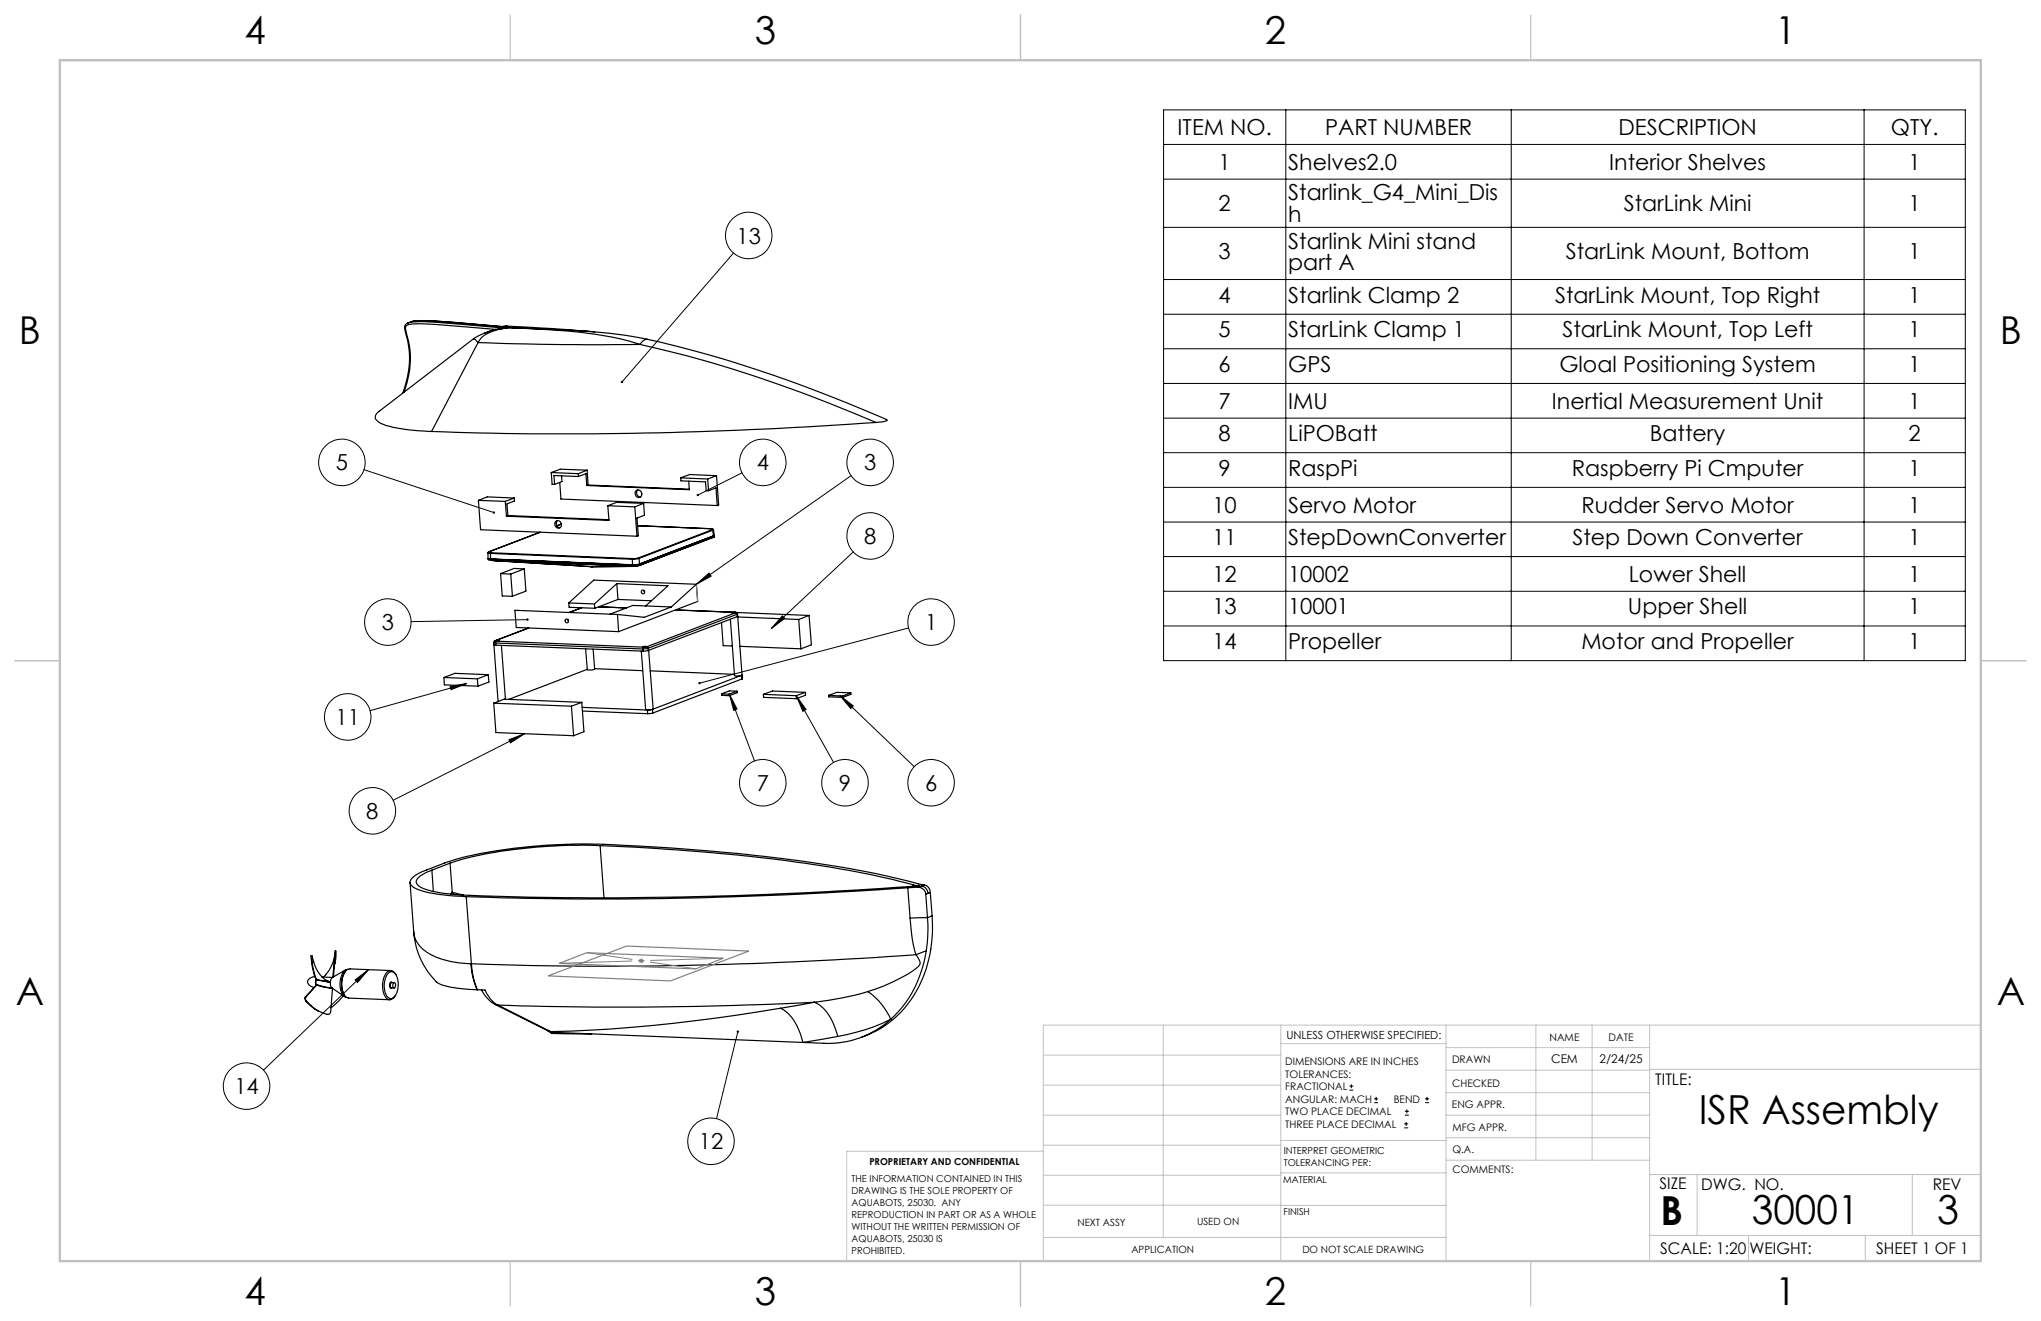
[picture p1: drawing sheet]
<svg xmlns="http://www.w3.org/2000/svg" width="432mm" height="279mm" viewBox="0 0 432 279" stroke-linecap="round" stroke-linejoin="round" font-family="sans-serif">
<g fill="none" stroke="#000" stroke-width=".25">
<path d="M86.3 68.3a1.14 1.14 0 0 0-.6 1.7 18.9 18.9 0 0 1-.5 13.1M86.3 68.3l1.3-.2a64.9 64.9 0 0 1 9.8 .5l9.7 .8M86.9 68.1l1.3-.3h2.5l17 1.4M86.9 68.1l-.6 .2M87.2 68l-.3 .1M87.2 68a21.3 21.3 0 0 1 6.5 0l14 1.2M100.2 71.6l-20 15.4a1.26 1.26 0 0 0-.8 1.2 1.26 1.26 0 0 0 .9 1.2 24.1 24.1 0 0 0 9.3 1.8l1.7 .1M100.2 71.7l.3 .1 .6 .7M101.1 72.5l18 .4 16.3-.1M101.1 72.5l-9.8 18.8M102.6 70.4l-2.4 1.2M102.6 70.4h.1"/>
<path d="M104.8 69.7l-2.2 .7M104.8 69.7l-6.2-.6a85.6 85.6 0 0 0-11.1-.6l-.9 .1a.85 .85 0 0 0-.7 .4 .85 .85 0 0 0 0 .9 19.2 19.2 0 0 1-.4 13M106.4 69.5l-3.8 .9M106.4 69.5l-1.6 .2M106.7 69.5a7.7 7.7 0 0 0-5.2 2.4l-.4 .6M107.1 69l9.1 .5 9.6 .7M107.1 69l-.8 .1h.8M107.1 69h.1M107.1 69l.3 .1M107.1 69.4l-.7 .1M107.3 69.4l3.4 .1M107.3 69.4h-.2"/>
<path d="M107.5 69.3l3.2 .2M107.5 69.3l-.2 .1M107.7 69.2l-.2 .1M110.7 69.5a132.9 132.9 0 0 1 20.6 2.2l4.1 1.1M110.7 69.5l15.1 .7M125.8 70.2a80.1 80.1 0 0 1 11.3 1.6M135.4 72.8a279.4 279.4 0 0 1 49.9 16.6M137.1 71.8a271.7 271.7 0 0 1 50.6 17.1l-1 .3-1.4 .2M137.1 71.8a1.68 1.68 0 0 0-1.7 1M116.6 99.9l5.7 .3M116.6 99.9l.2 2.5h.5M124.2 99.4l-5.7-.2-1.9 .7"/>
<path d="M124.2 99.4l-1.9 .8M124.2 99.4l.2 3.2M185.3 89.4a895.2 895.2 0 0 1-94 1.9M101.2 105.8l.5 6.2 33.1 1.4M101.2 105.8l5.7 .2M103.2 116.9l.1 1.2 .5 .1M103.2 116.9l.6 .2M103.3 118.1l.5 .2M103.3 118.1v.3l.5 .1M103.4 118.2h.5M103.4 116.7l-.1 .2M103.4 116.7v.1l.4 .1"/>
<path d="M103.8 117.1v1.1M103.8 117.1l30 1.2M103.8 116.9v.2M103.8 118.3l30.1 1.2M103.8 116.9l30 1.2M103.8 118.2l30 1.3M103.8 118.3v.2M103.8 118.5h.3M104 118.5l21.2 1.4M104.1 118.5l28.9 1.2M104.1 118.5h.1M104.1 118.5l21.1 1.4"/>
<path d="M106.9 106l.2 3.2M107.5 109l-.4 .2M107.5 109l21.3 .9M108.8 105.3l-5.7-.2-1.9 .7M108.8 105.3l-1.9 .7M108.8 105.3v.7l-1.6 .6 .3 2.4M114.3 112.6l-10.9 4.1M117.5 110.3a.76 .76 0 0 1 1.2 .4 .76 .76 0 0 1-.8 1 .93 .93 0 0 1-.4-1.4zM117.8 111.2l1-.4-1 .4M117.9 110.1a.91 .91 0 0 0-.2 .9 .91 .91 0 0 0 .8 .6M118.4 102.1l.3 3.5 33 1.3M118.8 100.6l.1 1.2-1.6 .6"/>
<path d="M122.3 100.2l.1 .6M122.4 100.8l1.6-.6 .1 2.5M122.4 100.8l-5.2-.2 .1 1.8M124.4 102.6l-.3 .1M124.4 102.6l21.4 .9M125.2 119.9h.1M128.6 107l5.7 .2M128.6 107l.2 3.1-21.7-.9M133 119.7h.8M133 119.7h.1M133 119.7l.6 .1M133 119.7l.8 .1"/>
<path d="M133.6 119.8l-8.4 .1M133.8 118.3v1.2M133.8 118.1v.2M133.8 119.7h.5M133.8 119.7v.1M133.9 119.5h.1M134.3 107.2l.5 6.2M134.3 119.7v.1M134.3 119.8h-.7M134.5 103.8a.76 .76 0 0 1 1.2 .4 .76 .76 0 0 1-.8 1 .93 .93 0 0 1-.4-1.4zM134.7 119.7l-9.5 .2M134.7 119.7h.1"/>
<path d="M134.7 119.7l-.4 .1M134.7 119.7h-.4M134.9 111.2l15.5 .6M134.9 103.6a.88 .88 0 0 0-.2 1 .88 .88 0 0 0 .8 .5M135.1 118l-1.3 .1M135.1 118l.1 .1M135.2 118.1l-1.4 .2M135.2 119.3h.1M135.2 118.1l.1 1.2M135.2 119.3l-1.3 .2M135.3 119.3l-1.5 .2M135.3 119.3l-1.5 .2v.2"/>
<path d="M135.3 119.6l-.6 .1M135.3 119.6h.1M135.3 119.3v.3M135.5 119.6h-.2M135.5 119.5l-.2 .1M135.5 119.5v.1M136.2 106.5l.1 2.5-1.5 .6 .2 3.7-.2 .1M136.2 106.5l-1.9 .7M136.2 106.5l-5.7-.2-1.9 .7M144 101.1l.1 .6 5.2 .2 .1 1.9h.5M144 101.1l5.7 .2M145.7 101.8l.1 1.8-21.7-.9"/>
<path d="M149.7 101.3l.2 2.5M149.9 103.8l1.6-.6 .2 3.7M150.4 111.8l.4 .1-.1 .1M150.4 111.8h.1M150.4 111.8l.5 .2M150.7 112l.1 .1M150.7 112l-15.6 6M150.8 113.7l-15.3 5.8M150.8 113.7h.1M150.8 112.1l.2-.1 .1 1.2-.1 .1M150.8 112.1l-15.6 6M150.8 112.1l.2 1.2"/>
<path d="M150.8 113.4h.1M150.8 113.4l-15.6 5.9M150.9 113.7h.1M150.9 113.7h-.1M151 113.6l-.2 .1M151 113.3l-.2 .1M151 113.6l-.1 .1M151 113.4l-15.7 5.9M151 113.3l-15.7 6M151 113.4v.2M151.1 113.2l-.1 .2M151.1 113.3l-.1 .3"/>
<path d="M151.6 100.6l-1.9 .7M151.6 100.6l.4 6.2-.3 .1M151.6 100.6l-5.7-.2-1.9 .7M104.5 135.9l.3 .1M104.5 135.9l.9 12.5M104.5 136.3l.4 .2M104.7 135.5l-.2 .4M104.8 135.5v.1h.2M104.8 135.5h.8zM104.8 135.5h-.1M104.8 136l31.2 1.3M104.8 136l.1 .5"/>
<path d="M104.9 136.5l31.1 1.2M105 135.6l-.2 .4M105 135.6l31.1 1.3M105.3 135.6h-.3M105.6 135.5l-.8 .1M105.9 121.3l2.2 .1M105.9 121.3l.4 4.7 2.1 .1M106.1 136.5l.8 11.4M108.1 121.4l.3 4.7M110.9 120.3l-2.1-.1-2.9 1.1M110.9 120.3l-2.8 1.1M110.9 120.3l.4 4.7-2.9 1.1"/>
<path d="M111.8 132.8l-7.1 2.7M111.9 132.8l-7.1 2.7M120.2 131.1l.1 .3M120.3 127.5l5.5 .2M120.3 127.5l.1 .9 5.4 .3M120.4 129.5l2.6-.9-2.5 .9M123.9 137.2l.3 4.4 .3 .1 1.3-.2-.3-4.2M125.8 127.7v1M126.6 128.3l5.9 .3M130.5 123.4l10.8 .5-4.7 4.3M130.5 123.4l-4.7 4.3M130.5 123.4l.2 3.4"/>
<path d="M130.6 130l.3 3.6M130.6 130l-21.7-.9 .3 3.6 21.7 .9M130.7 126.8l-4.9 1.9M130.7 126.8l7.1 .3M135.7 137.7l.9 12.4 .4 .1M136 136.8l.7-.1a.41 .41 0 0 1-.6 .1zM136 137.3v.4M136.1 136.9l-.1 .4M136.1 136.8h.1M136.2 125l.2 .2M136.2 124.9v.1M136.8 136.8l-.7 .1"/>
<path d="M136.8 136.8l.3 .3M137.1 137.1l-1.1 .2M137.1 137.1v.5M137.1 137.6l-1.1 .1M137.2 137.5l1 12.4-1.2 .3M142 128.4l-5.7 2.2-5.7-.6M142 128.4l-8.1-.3-4.8 1.8M142.9 129l12.6 .5M147.3 123.6l-5.3 4.8M147.3 123.6l.3 3.6-16.7 6.4M147.3 123.6l-21.7-.9-5.3 4.8M152.6 131.7l.4 4.9h1.9"/>
<path d="M154.5 131l.9 11.9 .7 .1 .9-.2M154.8 129.6h.8zM155.4 129.6h.1M155.4 129.5l.2 .1M155.4 129.5v.1M155.5 129.5l.4 .1 .1 .3M155.5 129.5l.1 .1M155.6 129.6l.3 .3M155.6 129.6l-18.8 7.2M155.7 129.5l15.5 .7M155.9 129.9l-18.8 7.2M155.9 129.9l.1 .5"/>
<path d="M156 130.4l-18.9 7.2M156 129.9h-.1M156 129.9l1 12.9M156.1 130.3l-.1 .1M156.1 130.5l12.9 .5M156.5 136.7l12.9 .5M169 131l.4 6.2M171.2 130.2l-2.2 .8M171.2 130.2l.5 6.2-2.3 .8M93.9 143.3l.1 1.6 7.1 .2M93.9 143.3l7.1 .3M101 143.6l.1 1.5"/>
<path d="M103.3 142.7l-2.3 .9M103.3 142.7l.1 1.6-2.3 .8M103.3 142.7l-7.1-.3-2.3 .9M104.5 148.7l.4 6.2 16.5 .7M104.5 148.7l16.4 .7M120.9 149.4l.5 6.2M123.1 148.6l.4 6.2-2.1 .8M123.1 148.6l-2.2 .8M123.1 148.6l-16.5-.7-2.1 .8M123.2 149.6l13.8 .6M123.2 150.4l13.8 .6M124.2 141.6l-16.6 6.3"/>
<path d="M125.8 141.4l10.2 .5M137 150.2h.1M137 150.2v.8M137.1 150.2h.1M137.5 141.9l17.9 .7M138 150l-1 .2M138 150l.1 .8M138.1 150.8l-1.1 .2M152.6 146.8l.1 .3h1.6M152.6 146.8h1.7M154.3 146.8v.3M155.9 146.2l-1.6-.1-1.7 .7"/>
<path d="M155.9 146.2l-1.6 .6M155.9 146.2l.1 .3-1.7 .6M156.9 142.8l-18.9 7.2M156.9 142.8l.1 .8M157 143.6l-18.9 7.2M157 142.8h-.1M157 142.8v.8M161.5 146.9l7 .2M161.5 146.9v.6l7 .3M168.5 147.1v.7M170.4 146.4l-7-.2-1.9 .7M170.4 146.4l-1.9 .7"/>
<path d="M170.4 146.4v.6l-1.9 .8M175.3 147.1l3 .1M175.3 147.1v.3l3 .1M178.3 147.2v.3M180 146.5l-2.9-.1-1.8 .7M180 146.5l-1.7 .7M180 146.5v.4l-1.7 .6M127 178.9a366.5 366.5 0 0 1 57.3 6.1l8.8 2.1M127 178.9a105.5 105.5 0 0 0-30.1 3.1l-1.7 .6M127 178.9l.8 11M86.7 186.7l.8 10.4M87.5 197.1a16.6 16.6 0 0 0 4.9 10.6"/>
<path d="M87.5 197.1a6 6 0 0 0 3.7 4.8 19.6 19.6 0 0 0 8.4 1.9M91.4 184a6 6 0 0 0-3.3 2.2 1.7 1.7 0 0 0 1.6 1.8l1.8 .5 2.4 .4a414.5 414.5 0 0 0 36.5 1 1020.9 1020.9 0 0 0 64.2-2.5l-1.5-.3M91.4 184l.3 4.6M95.2 182.6l-3.8 1.4M95.2 182.6l.5 6.1M95.7 188.7l2.4 .6M95.7 188.7l.4 .5M95.7 188.7l-.3 .4M98.6 189.7l1.1 14.1M192.1 187.8a895.6 895.6 0 0 1-93.5 1.9M192.1 187.8l.4 6.4M192.5 194.2l.5 4.4 .8 3.3"/>
<path d="M193.1 187.1l.1 .4M194.3 187.7l-2.2 .1M194.3 187.7a1.52 1.52 0 0 1 1.6 1.4M194.9 187.4a1.56 1.56 0 0 1 1.5 1.5M195.6 187.2l-.5-.1a240.9 240.9 0 0 0-42-6.8 354.1 354.1 0 0 0-32.1-1.8 101.3 101.3 0 0 0-25.8 3.6l-5 1.9a5.2 5.2 0 0 0-3.5 2.4 1.79 1.79 0 0 0 1.5 1.7 34.5 34.5 0 0 0 10.4 1.6M195.6 187.2a1.57 1.57 0 0 1 1.2 1.6M195.6 187.2l-1.3 .5M195.9 189.1l.3 5M196.2 194.1l-3.7 .1M196.2 194.1a31.8 31.8 0 0 1-.2 7M196.4 188.9l-.5 .2M196.8 188.8l-.4 .1"/>
<path d="M196.8 188.8l.4 4.9M197.2 193.7a25.9 25.9 0 0 1-8.5 22.1 20.5 20.5 0 0 1-6.5 3.6M197.2 193.7l-1 .4M64.6 210.9l-.1 .4 .3 .5M64.6 210.9h.1M64.7 210.9l-.1 .4 .3 .5M64.8 211.8l1.7 1.6 1 .5M64.8 211.8h.1M65.8 202.2l.2 1.7 .6 2.6M65.8 202.2h.1M65.9 202.2l.1-.1 .5 1.7a6.1 6.1 0 0 0 3 3.8M65.9 202.2l.2 1.7 .6 2.6"/>
<path d="M66 202.1l-.2 .1M66.6 206.5l.5 .8M66.6 206.5h.1M66.6 206.6a1.4 1.4 0 0 0-1.5 1.2 1.78 1.78 0 0 0 1.3 1M66.7 206.5l.5 .8h-.1M66.9 207l-.2 .6 .2 .8M66.9 207.1v1.3M66.9 208.3h.3M66.9 208.3l-2.3 2.6M67 208.4l1.7 .4 1.6 .3-.3 4.9-.3 .5a5.7 5.7 0 0 1-4.3-2.1l-.5-.6M67 208.4l-2.3 2.5M67.1 207.3l2.7 .5"/>
<path d="M67.2 208.3l-.2 .1M67.2 208.3l3.1 .7M68.1 206.7h2.2M69 207.3l.9 .4M69.1 214.6h.2M69.5 207.6l.3 .2M69.7 207.8h.2M69.8 207.8h.1M70.3 209l2.6 1.8M70.3 206.7a1.7 1.7 0 0 0 0 2.3M70.8 202a7.6 7.6 0 0 1-2.4 4.7M70.8 201.7l-.4 5"/>
<path d="M70.8 201.7h.1M70.9 201.7l-.3 4.9M71 201.2l-.1 .5M71 201.2h-.1l-.1 .5M71 201.2a6.7 6.7 0 0 1-.3 2.9M72.6 210.6l-1 1.1-1.6 1.4M73 205.5a4.7 4.7 0 0 0-.2 4.9M73.1 205.1l-2.8 1.6M73.6 205a1.94 1.94 0 0 0-1.5 1.9 4.1 4.1 0 0 0 .8 3.9l.4 .2M82.1 205.9a1.03 1.03 0 0 1 1.1-.3 1.03 1.03 0 0 1 .7 .9 4.1 4.1 0 0 1-.8 4.6 1.24 1.24 0 0 1-1.6-1.2 4.6 4.6 0 0 1 .6-4zM82.7 205.3l-8.7-.4a2.02 2.02 0 0 0-1.6 2.1 3.8 3.8 0 0 0 1.1 4l8.9 .5M83 207.8l-.1-.1a.73 .73 0 0 0-.5 .7 .73 .73 0 0 0 .4 .7l.1-.1"/>
<path d="M83.3 207.9a.44 .44 0 0 1 .5 .2 .44 .44 0 0 1-.2 .6l-.1 .2a.53 .53 0 0 1-.5-.4 .53 .53 0 0 1 .3-.6zM83.4 207.8h-.5a.65 .65 0 0 0 0 1.1l.5 .1M83.7 206.2a1.21 1.21 0 0 0-1.2-.9 1.21 1.21 0 0 0-1.1 1.1 4.5 4.5 0 0 0 .5 4.9 1.13 1.13 0 0 0 1.7-.7M92.4 207.7a8.7 8.7 0 0 0 4.7 1.4l3.8 .2M99.6 203.8a16.9 16.9 0 0 0 1.3 5.5M99.6 203.8h.1M99.7 203.8a15.8 15.8 0 0 0 1.3 5.5M100.9 209.3h.1M101 209.3l1.6 .1a6.2 6.2 0 0 0 2.7 3.2M101.9 209.4a7.2 7.2 0 0 0 2.9 3M105.3 212.6l11.2 5.6M105.3 212.6l-.6-.2 11.3 5.7"/>
<path d="M116 218.1l.7 .5M116 218.1l.5 .1M116.5 218.2l.3 .1M116.7 218.6l8.5 .1M116.8 218.3h-.2l.1 .3M165.1 213.3a338.1 338.1 0 0 1-48.6 4.9M165.1 213.3a9 9 0 0 1 4.4 5.9l.4 1.3 7.3-1.3M172.3 212a813.5 813.5 0 0 1-67 .6M172.3 212l-7.2 1.3M172.3 212a9 9 0 0 1 4.5 5.9l.4 1.3M183.6 209.7a58.2 58.2 0 0 1-11.3 2.3M183.6 209.7a13.8 13.8 0 0 1 4.9 5.9"/>
<path d="M188.5 215.6a19.6 19.6 0 0 1-14.2 5.1l-57.5-2.4M188.5 215.6a39.7 39.7 0 0 1-11.3 3.6M193.8 201.9a871.3 871.3 0 0 1-94.1 1.9M193.8 201.9l.8 1.4a1.05 1.05 0 0 1-.6 1.4 35.3 35.3 0 0 1-10.4 5M196 201.1l-2.2 .8M196 201.1a24.3 24.3 0 0 1-7.5 14.5"/>
<circle cx="120" cy="131.3" r=".4"/>
<circle cx="136" cy="125.2" r=".38"/>
</g>
<g fill="none" stroke="#000" stroke-width=".21">
<path d="M246.2 23.2h169.6v116.5h-169.6zM246.2 30.6h169.6M246.2 37.9h169.6M272 23.2v116.5M319.7 23.2v116.5M394.4 23.2v116.5M155.2 53.5l-23.6 27.3M246.2 48.1h169.6M246.2 59.1h169.6M246.2 66.5h169.6M246.2 73.8h169.6M77 99.3l27.5 9.1"/>
<path d="M246.2 81.1h169.6M246.2 88.4h169.6M246.2 95.7h169.6M157 100l-9.4 4.7M180.1 100.6l-32.8 23M180.5 116.7l-17.3 16.2M246.2 103.1h169.6M246.2 110.4h169.6M246.2 117.7h169.6M111.6 131.1l-24.6 .4M147.3 123.6l2.7-2.4 .5 .6zM165.5 130.2l.6 .6-2.9 2.1z"/>
<path d="M192.2 132.8l-44.2 11.7M246.2 125.1h169.6M246.2 132.4h169.6M95.2 145.2l3.5-.6-3.3 1.3zM98.7 144.6l-20.4 5.7M107.7 156.5l3.3-1.3-3 1.9zM111 155.2l-27.8 14.1M154.3 146.8l5.3 14.1M154.3 146.8l1.6 3.2-.7 .2zM168.5 147.1l7.9 14.2M168.5 147.1l2 3-.6 .4zM177.7 147.1l15.7 15.1"/>
<path d="M177.7 147.1l2.8 2.2-.5 .6zM75.1 207.3l2.9-2.2-2.4 2.7zM78 205.1l-22.3 21.2M156.1 218.2l-4.5 18.4M285.5 230.6h.8M285.5 229.7h.8M285.9 229.3v.9M290.7 233.2h.8M290.7 232.4h.8M291.1 232v.8M297.1 238.5h.8M297.1 237.7h.8"/>
<path d="M297.2 235.9h.9M297.2 235.1h.9M297.5 237.3v.8M297.6 234.6v.9M301.5 233.2h.8M301.5 232.4h.8M301.9 232v.8"/>
<circle cx="158.4" cy="49.8" r="4.9"/>
<circle cx="72.3" cy="97.8" r="4.9"/>
<circle cx="161.4" cy="97.8" r="4.9"/>
<circle cx="184.1" cy="97.8" r="4.9"/>
<circle cx="184.1" cy="113.3" r="4.9"/>
<circle cx="82.1" cy="131.6" r="4.9"/>
<circle cx="197" cy="131.6" r="4.9"/>
<circle cx="73.5" cy="151.6" r="4.9"/>
<circle cx="78.8" cy="171.5" r="4.9"/>
<circle cx="161.4" cy="165.6" r="4.9"/>
<circle cx="178.8" cy="165.6" r="4.9"/>
<circle cx="197" cy="165.6" r="4.9"/>
<circle cx="52.2" cy="229.7" r="4.9"/>
<circle cx="150.4" cy="241.4" r="4.9"/>
</g>
<path d="M135.1 203.2h1.1M135.3 202.9l.7 .7M135.6 202.7v1M136 202.9l-.7 .7" fill="none" stroke="#808080" stroke-width=".21"/>
<path d="M118.3 203.7l34.8-1" fill="none" stroke="#808080" stroke-width=".21" stroke-dasharray="15.2 1.3 1.3 1.3" stroke-dashoffset="-.2" stroke-linecap="butt"/>
<path d="M124.2 201.5l23 3.4" fill="none" stroke="#808080" stroke-width=".21" stroke-dasharray="15.2 1.3 1.3 1.3" stroke-dashoffset="5.5" stroke-linecap="butt"/>
<path d="M147.3 123.6l.3 3.6M116 206.4l16.6-6.3 25.8 1.1-16.5 6.3zM118.3 203.8l5.8-2.3 28.9 1.2-5.8 2.2z" fill="none" stroke="#808080" stroke-width=".25"/>
<g fill="none" stroke="#c0c0c0" stroke-width=".21">
<path d="M246.1 216.8v44.9M271 216.8v49.9M305.9 216.8v49.9M324.9 216.8v28.6M336.8 216.8v28.6M349 216.8v49.9M419.1 216.8h-198.4v49.9M220.7 235.9h50.3M220.7 229.5h50.3M220.7 223.2h50.3M271 220.7h34.9M305.9 231.1h43.1"/>
<path d="M305.9 226.3h43.1M305.9 221.6h43.1M305.9 235.9h43.1M349 226.2h70.1M220.7 254.9l85.2 .1M220.7 248.6h50.3M220.7 242.2h50.3M220.7 243.5h-41.6v23.2M271 248.1h35M271 241.2h35M305.9 240.6h43.1M306 245.4h43"/>
<path d="M349 248.4h70.1M359.1 248.4v12.9M404.6 248.4v12.9M220.7 261.7h85.2M349 261.3h70.1M369.9 261.3v5.4M394.6 261.3v5.4"/>
</g>
<path d="M108 3.2v9.5M215.9 3.2v9.5M323.8 3.2v9.5M3.1 139.7h9.6M419.1 139.7h9.5M108 266.7v9.6M215.9 266.7v9.6M323.8 266.7v9.6" fill="none" stroke="#c0c0c0" stroke-width=".25"/>
<path d="M12.7 12.7h406.4v254h-406.4z" fill="none" stroke="#c0c0c0" stroke-width=".5"/>
<path d="M131.4 80.6v.4l.2-.2-.2 .2a.25 .25 0 0 0 .4-.1 .25 .25 0 0 0-.1-.3 .25 .25 0 0 0-.3 0zM156 218a.25 .25 0 0 0-.1 .4 .25 .25 0 0 0 .4-.1 .25 .25 0 0 0-.1-.4l-.1 .3 .1-.3zM75.1 207.3l2.9-2.2-2.4 2.7zM107.7 156.5l3.3-1.3-3 1.9zM165.5 130.2l.6 .6-2.9 2.1zM111.5 130.8a.26 .26 0 0 0 0 .5 .26 .26 0 0 0 .4-.3l-.3 .1 .3-.1zM95.2 145.2l3.5-.6-3.3 1.3zM154.3 146.8l1.6 3.2-.7 .2zM168.5 147.1l2 3-.6 .4zM177.7 147.1l2.8 2.2-.5 .6zM147.8 144.3l-.1 .3 .3-.1-.3 .1a.26 .26 0 0 0 .4 .1 .26 .26 0 0 0 .1-.4 .26 .26 0 0 0-.4 0zM147.3 123.6l2.7-2.4 .5 .6zM104.3 108.2l-.1 .2a.26 .26 0 0 0 .2 .3 .26 .26 0 0 0 .3-.2l-.2-.1 .2 .1a.26 .26 0 0 0-.1-.3 .26 .26 0 0 0-.3 0zM147.5 104.5l-.1 .3 .2-.1-.2 .1a.26 .26 0 0 0 .4 .1 .26 .26 0 0 0 .1-.4 .26 .26 0 0 0-.4 0z" fill="#000"/>
<g font-size="8.5">
<text x="359.4" y="237.7">ISR Assembly</text>
<text x="351.3" y="259">B</text>
<text x="370.6" y="258.9">30001</text>
<text x="409.9" y="258.9">3</text>
</g>
<g font-size="8.1">
<text x="51.7" y="9.3">4</text>
<text x="159.7" y="9.3">3</text>
<text x="267.6" y="9.3">2</text>
<text x="375.6" y="9.3">1</text>
<text x="4" y="72.8">B</text>
<text x="423.1" y="72.8">B</text>
<text x="3.3" y="212.5">A</text>
<text x="422.4" y="212.5">A</text>
<text x="51.7" y="276">4</text>
<text x="159.7" y="276">3</text>
<text x="267.6" y="276">2</text>
<text x="375.6" y="276">1</text>
</g>
<g font-size="4.7">
<text x="249.1" y="28.6">ITEM NO.</text>
<text x="280.3" y="28.6">PART NUMBER</text>
<text x="342.4" y="28.6">DESCRIPTION</text>
<text x="400" y="28.6">QTY.</text>
<text x="257.8" y="35.9">1</text>
<text x="272.5" y="35.9">Shelves2.0</text>
<text x="340.5" y="35.9">Interior Shelves</text>
<text x="403.8" y="35.9">1</text>
<text x="257.8" y="44.7">2</text>
<text x="272.5" y="42.4">Starlink_G4_Mini_Dis</text>
<text x="272.5" y="46.9">h</text>
<text x="343.5" y="44.7">StarLink Mini</text>
<text x="403.8" y="44.7">1</text>
<text x="155.8" y="51.5">13</text>
<text x="272.5" y="52.6">Starlink Mini stand</text>
<text x="257.8" y="54.8">3</text>
<text x="272.5" y="57.1">part A</text>
<text x="331.3" y="54.8">StarLink Mount, Bottom</text>
<text x="403.8" y="54.8">1</text>
<text x="257.8" y="64">4</text>
<text x="272.5" y="64">Starlink Clamp 2</text>
<text x="329" y="64">StarLink Mount, Top Right</text>
<text x="403.8" y="64">1</text>
<text x="257.8" y="71.3">5</text>
<text x="272.5" y="71.3">StarLink Clamp 1</text>
<text x="330.5" y="71.3">StarLink Mount, Top Left</text>
<text x="403.8" y="71.3">1</text>
<text x="257.8" y="78.7">6</text>
<text x="272.5" y="78.7">GPS</text>
<text x="329.9" y="78.7">Gloal Positioning System</text>
<text x="403.8" y="78.7">1</text>
<text x="257.8" y="86.4">7</text>
<text x="272.5" y="86.4">IMU</text>
<text x="328.3" y="86.4">Inertial Measurement Unit</text>
<text x="403.8" y="86.4">1</text>
<text x="257.8" y="93.3">8</text>
<text x="272.5" y="93.3">LiPOBatt</text>
<text x="349.1" y="93.3">Battery</text>
<text x="403.8" y="93.3">2</text>
<text x="71.1" y="99.5">5</text>
<text x="160.1" y="99.5">4</text>
<text x="182.8" y="99.5">3</text>
<text x="257.8" y="100.7">9</text>
<text x="272.5" y="100.7">RaspPi</text>
<text x="332.5" y="100.7">Raspberry Pi Cmputer</text>
<text x="403.8" y="100.7">1</text>
<text x="256.5" y="108.4">10</text>
<text x="272.5" y="108.4">Servo Motor</text>
<text x="334.6" y="108.4">Rudder Servo Motor</text>
<text x="403.8" y="108.4">1</text>
<text x="182.8" y="115.1">8</text>
<text x="256.5" y="115.3">11</text>
<text x="272.5" y="115.3">StepDownConverter</text>
<text x="332.7" y="115.3">Step Down Converter</text>
<text x="403.8" y="115.3">1</text>
<text x="256.5" y="123.1">12</text>
<text x="272.5" y="123.1">10002</text>
<text x="344.6" y="123.1">Lower Shell</text>
<text x="403.8" y="123.1">1</text>
<text x="256.5" y="130">13</text>
<text x="272.5" y="130">10001</text>
<text x="344.4" y="130">Upper Shell</text>
<text x="403.8" y="130">1</text>
<text x="80.8" y="133.3">3</text>
<text x="195.7" y="133.3">1</text>
<text x="256.5" y="137.3">14</text>
<text x="272.5" y="137.3">Propeller</text>
<text x="334.6" y="137.3">Motor and Propeller</text>
<text x="403.8" y="137.3">1</text>
<text x="71" y="153.3">11</text>
<text x="160.1" y="167.3">7</text>
<text x="177.5" y="167.3">9</text>
<text x="195.7" y="167.3">6</text>
<text x="77.5" y="173.2">8</text>
<text x="49.6" y="231.4">14</text>
<text x="147.8" y="243.1">12</text>
</g>
<g font-size="3.4">
<text x="350.2" y="229.5">TITLE:</text>
<text x="351.1" y="251.6">SIZE</text>
<text x="359.9" y="251.6">DWG. NO.</text>
<text x="408.9" y="251.7">REV</text>
<text x="351.2" y="265.2">SCALE: 1:20</text>
<text x="370.1" y="265.3">WEIGHT:</text>
<text x="396.9" y="265.2">SHEET 1 OF 1</text>
</g>
<g font-size="2.5">
<text x="328.2" y="224.8">CEM</text>
<text x="338.4" y="224.9">2/24/25</text>
</g>
<text font-size="2.4" x="272.2" y="219.7">UNLESS OTHERWISE SPECIFIED:</text>
<g font-size="2.2">
<text x="327.8" y="220.1">NAME</text>
<text x="340.3" y="220.2">DATE</text>
<text x="271.9" y="225.3">DIMENSIONS ARE IN INCHES</text>
<text x="271.9" y="227.9">TOLERANCES:</text>
<text x="307.2" y="224.9">DRAWN</text>
<text x="271.9" y="230.6">FRACTIONAL</text>
<text x="271.9" y="233.2">ANGULAR: MACH</text>
<text x="294.9" y="233.2">BEND</text>
<text x="307.3" y="229.8">CHECKED</text>
<text x="271.9" y="235.9">TWO PLACE DECIMAL</text>
<text x="271.9" y="238.5">THREE PLACE DECIMAL</text>
<text x="307.2" y="234.5">ENG APPR.</text>
<text x="307.3" y="239.2">MFG APPR.</text>
<text x="307.3" y="243.9">Q.A.</text>
<text x="307.3" y="248.1">COMMENTS:</text>
</g>
<g font-size="2.1">
<text x="227.9" y="259.2">NEXT ASSY</text>
<text x="253.3" y="259.2">USED ON</text>
<text x="239.3" y="265">APPLICATION</text>
<text x="275.5" y="265.1">DO NOT SCALE DRAWING</text>
</g>
<g font-size="2">
<text x="271.6" y="244.1">INTERPRET GEOMETRIC</text>
<text x="180.2" y="250">THE INFORMATION CONTAINED IN THIS</text>
<text x="183.9" y="246.4">PROPRIETARY AND CONFIDENTIAL</text>
<text x="271.5" y="250.2">MATERIAL</text>
<text x="271.6" y="246.6">TOLERANCING PER:</text>
<text x="180.2" y="252.5">DRAWING IS THE SOLE PROPERTY OF</text>
<text x="180.2" y="255.1">AQUABOTS, 25030. ANY</text>
<text x="180.2" y="257.6">REPRODUCTION IN PART OR AS A WHOLE</text>
<text x="271.5" y="257">FINISH</text>
<text x="180.2" y="260.1">WITHOUT THE WRITTEN PERMISSION OF</text>
<text x="180.2" y="262.6">AQUABOTS, 25030 IS</text>
<text x="180.2" y="265.2">PROHIBITED.</text>
</g>
</svg>
